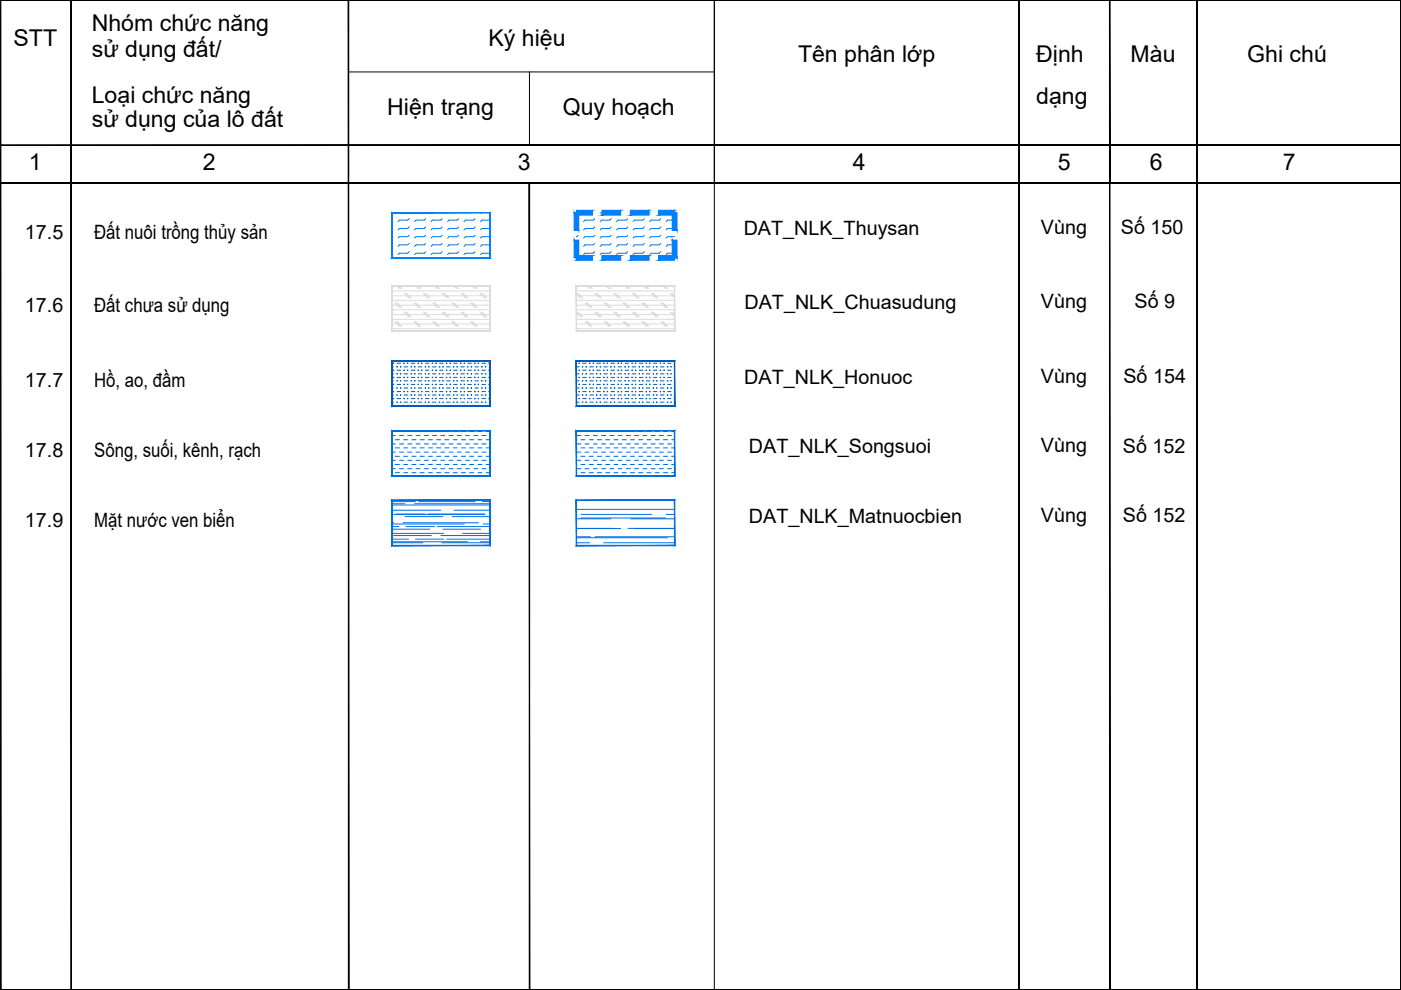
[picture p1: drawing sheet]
<svg xmlns="http://www.w3.org/2000/svg" width="297mm" height="210mm" viewBox="0 0 297 210" stroke-linecap="round" stroke-linejoin="round" font-family="sans-serif">
<!-- layer: 0 -->
<path d="M.1 0h296.9v209.9h-296.9zM73.9 15.3h77.6M112.3 15.3v15.5M151.5 38.8v-38.8v209.9M137.6 209.9h22" fill="none" stroke="#000" stroke-width=".21"/>
<g fill="#000" stroke="#000" stroke-width=".21">
<path d="M15.1 0v38.8zM15.1 0v38.8z"/>
<path d="M15.1 0v209.9zM15.1 0v209.9z"/>
<path d="M216 0l.1 38.8zM216 0l.1 38.8z"/>
<path d="M216 0l.1 209.9zM216 0l.1 209.9z"/>
<path d="M235.2 0l.1 209.9zM235.2 0l.1 209.9z"/>
<path d="M253.7 0l.1 209.9zM253.7 0l.1 209.9z"/>
<path d="M.1 30.7h296.9zM.1 30.8l296.9-.1z"/>
<path d="M.1 38.7h296.9zM.1 38.8l296.9-.1z"/>
<path d="M112.2 38.8l.1 171.1zM112.2 38.8l.1 171.1z"/>
<path d="M235.2 0l.1 38.8zM235.2 0l.1 38.8z"/>
<path d="M253.7 0l.1 38.8zM253.7 0l.1 38.8z"/>
<path d="M73.9 0v209.9zM73.9 0v209.9z"/>
<path d="M.1 209.9h296.9zM.1 209.9h296.9zM.1 0v209.9zM.1 0l.1 209.9zM.1 0h296.9zM.2 0h296.8zM297 0v209.9zM297 0v209.9z"/>
</g>
<g fill="#007fff" stroke="#007fff" stroke-width=".21">
<path d="M83 45.1v9.6zM83 45.1l.1 9.6zM83 45.1h20.9zM83.1 45.1h20.8zM103.8 45.1l.1 9.6v-9.6zM103.8 45.1l.1 9.6zM83 54.7h20.9zM83 54.7h20.8z"/>
<path d="M122.2 44.6v1l3.4-1zM122.2 45.6l3.4-1v1z"/>
<path d="M127.6 44.6v1l4-1zM127.6 45.6l4-1v1z"/>
<path d="M133.6 44.6v1l4-1zM133.6 45.6l4-1v1z"/>
<path d="M139.6 44.6v1l3.4-1zM139.6 45.6l3.4-1v1z"/>
<path d="M142.5 45.1l1 3.8v-3.8zM142.5 45.1l1 3.8h-1z"/>
<path d="M142.5 50.9l1 3.8v-3.8zM142.5 50.9l1 3.8h-1z"/>
<path d="M139.6 55.2h3.4v-1zM139.6 54.2h3.4l-3.4 1z"/>
<path d="M133.6 55.2h4v-1zM133.6 54.2h4l-4 1z"/>
<path d="M127.6 55.2h4v-1zM127.6 54.2h4l-4 1z"/>
<path d="M122.2 55.2h3.4v-1zM122.2 54.2h3.4l-3.4 1z"/>
<path d="M121.7 50.9v3.8h1zM121.7 50.9h1v3.8z"/>
<path d="M121.7 45.1v3.8h1zM121.7 45.1h1v3.8z"/>
</g>
<g fill="none" stroke="#007fff" stroke-width=".21">
<path d="M83.3 46.4l-.2 .1M83.3 48.1l-.2 .2M83.3 49.9l-.2 .2M83.3 51.6l-.2 .2M83.3 53.4l-.2 .1M84.5 45.1l-.1 .1M86.8 46.4l-.4 .3h-1.7l-.3 .3M86.8 48.1l-.4 .3h-1.7l-.3 .3M86.8 49.9l-.4 .3h-1.7l-.3 .3M86.8 51.6l-.4 .3h-1.7l-.3 .4M86.8 53.4l-.4 .3h-1.7l-.3 .3M88 45.1l-.1 .1"/>
<path d="M90.2 46.4l-.3 .3h-1.7l-.3 .3M90.2 48.1l-.3 .3h-1.7l-.3 .3M90.2 49.9l-.3 .3h-1.7l-.3 .3M90.2 51.6l-.3 .3h-1.7l-.3 .4M90.2 53.4l-.3 .3h-1.7l-.3 .3M91.5 45.1l-.1 .1M93.8 46.4l-.3 .3h-1.8l-.3 .3M93.8 48.1l-.3 .3h-1.8l-.3 .3M93.8 49.9l-.3 .3h-1.8l-.3 .3M93.8 51.6l-.3 .3h-1.8l-.3 .4M93.8 53.4l-.3 .3h-1.8l-.3 .3M95 45.1l-.1 .1"/>
<path d="M97.3 46.4l-.4 .3h-1.7l-.3 .3M97.3 48.1l-.4 .3h-1.7l-.3 .3M97.3 49.9l-.4 .3h-1.7l-.3 .3M97.3 51.6l-.4 .3h-1.7l-.3 .4M97.3 53.4l-.4 .3h-1.7l-.3 .3M98.5 45.1l-.1 .1M100.7 46.4l-.3 .3h-1.7l-.3 .3M100.7 48.1l-.3 .3h-1.7l-.3 .3M100.7 49.9l-.3 .3h-1.7l-.3 .3M100.7 51.6l-.3 .3h-1.7l-.3 .4M100.7 53.4l-.3 .3h-1.7l-.3 .3M102 45.1l-.1 .1"/>
<path d="M103.9 46.7h-1.7l-.3 .3M103.9 48.4h-1.7l-.3 .3M103.9 50.2h-1.7l-.3 .3M103.9 51.9h-1.7l-.3 .4M103.9 53.7h-1.7l-.3 .3M121.7 45.1h1M122.2 54.2v1M122.6 46.4l-.4 .3M122.6 48.1l-.4 .3M122.6 49.9l-.4 .3M122.6 51.6l-.4 .3M122.6 53.4l-.4 .3"/>
<path d="M123.9 45.1l-.2 .1M126.1 46.4l-.3 .3h-1.8l-.3 .3M126.1 48.1l-.3 .3h-1.8l-.3 .3M126.1 49.9l-.3 .3h-1.8l-.3 .3M126.1 51.6l-.3 .3h-1.8l-.3 .4M126.1 53.4l-.3 .3h-1.8l-.3 .3M127.4 45.1l-.2 .1M129.6 46.4l-.3 .3h-1.8l-.3 .3M129.6 48.1l-.3 .3h-1.8l-.3 .3M129.6 49.9l-.3 .3h-1.8l-.3 .3M129.6 51.6l-.3 .3h-1.8l-.3 .4M129.6 53.4l-.3 .3h-1.8l-.3 .3"/>
<path d="M130.9 45.1l-.2 .1M133.1 46.4l-.3 .3h-1.8l-.3 .3M133.1 48.1l-.3 .3h-1.8l-.3 .3M133.1 49.9l-.3 .3h-1.8l-.3 .3M133.1 51.6l-.3 .3h-1.8l-.3 .4M133.1 53.4l-.3 .3h-1.8l-.3 .3M134.4 45.1l-.2 .1M136.6 46.4l-.3 .3h-1.8l-.3 .3M136.6 48.1l-.3 .3h-1.8l-.3 .3M136.6 49.9l-.3 .3h-1.8l-.3 .3M136.6 51.6l-.3 .3h-1.8l-.3 .4M136.6 53.4l-.3 .3h-1.8l-.3 .3"/>
<path d="M137.9 45.1l-.2 .1M140.1 46.4l-.3 .3h-1.8l-.3 .3M140.1 48.1l-.3 .3h-1.8l-.3 .3M140.1 49.9l-.3 .3h-1.8l-.3 .3M140.1 51.6l-.3 .3h-1.8l-.3 .4M140.1 53.4l-.3 .3h-1.8l-.3 .3M141.4 45.1l-.2 .1M142.5 54.7h1M143 44.6v1M143 46.7h-1.5l-.3 .3M143 48.4h-1.5l-.3 .3M143 50.2h-1.5l-.3 .3"/>
<path d="M143 51.9h-1.5l-.3 .4M143 53.7h-1.5l-.3 .3"/>
</g>
<g fill="#dcdcdc" stroke="#dcdcdc" stroke-width=".21">
<path d="M85.6 70.2h.2z"/>
<path d="M101.6 70.2h.2z"/>
<path d="M85.9 70.2h.1z"/>
<path d="M90.2 70.2h.1z"/>
<path d="M102.1 70.2h.2z"/>
<path d="M126 70.2h.1z"/>
<path d="M122.2 70.2h.2z"/>
<path d="M122.5 70.2h.2z"/>
<path d="M126.5 70.2h.1z"/>
<path d="M138.5 70.2h.2z"/>
<path d="M142.5 70.2h.1z"/>
<path d="M83 60.6v9.6zM83 60.6l.1 9.6zM83 60.6h20.9zM83.1 60.6h20.8zM103.9 60.6v9.6zM103.8 60.6l.1 9.6zM83 70.2h20.9zM83 70.2h20.8z"/>
<path d="M122.2 60.6v9.6zM122.2 60.6v9.6zM122.2 60.6h20.9zM122.2 60.6h20.9zM143.1 60.6v9.6zM143 60.6l.1 9.6zM122.2 70.2h20.9zM122.2 70.2h20.8z"/>
<circle cx="89.7" cy="70.2" r=".07"/>
<circle cx="93.7" cy="70.2" r=".07"/>
<circle cx="97.7" cy="70.2" r=".07"/>
<circle cx="90" cy="70.2" r=".07"/>
<circle cx="94" cy="70.2" r=".07"/>
<circle cx="98" cy="70.2" r=".07"/>
<circle cx="102" cy="70.2" r=".07"/>
<circle cx="86.2" cy="70.2" r=".07"/>
<circle cx="94.2" cy="70.2" r=".07"/>
<circle cx="98.2" cy="70.2" r=".07"/>
<circle cx="130.1" cy="70.2" r=".07"/>
<circle cx="134" cy="70.2" r=".07"/>
<circle cx="138.1" cy="70.2" r=".07"/>
<circle cx="142" cy="70.2" r=".07"/>
<circle cx="126.3" cy="70.2" r=".07"/>
<circle cx="130.3" cy="70.2" r=".07"/>
<circle cx="134.3" cy="70.2" r=".07"/>
<circle cx="138.3" cy="70.2" r=".07"/>
<circle cx="142.3" cy="70.2" r=".07"/>
<circle cx="130.6" cy="70.2" r=".07"/>
<circle cx="134.6" cy="70.2" r=".07"/>
</g>
<g fill="none" stroke="#dcdcdc" stroke-width=".21">
<path d="M83.1 60.7h20.8M83.1 61.7h20.8M83.1 62.7h20.8M83.1 63.7h20.8M83.1 64.7h20.8M83.1 65.7h20.8M83.1 66.7h20.8M83.1 67.7h20.8M83.1 68.7h20.8M83.1 69.7h20.8M83.1 67l.1 .2M83.1 63l.1 .2"/>
<path d="M83.7 68.2l1 1M83.7 64.2l1 1M84 68.2l1 1M84 64.2l1 1M84.1 60.6l.6 .6M84.2 68.2l1 1M84.2 64.2l1 1M84.4 60.6l.6 .6M84.6 60.6l.6 .6M85.7 66.2l1 1M85.7 62.2l1 1M86 66.2l1 1"/>
<path d="M86 62.2l1 1M86.2 66.2l1 1M86.2 62.2l1 1M87.7 68.2l1 1M87.7 64.2l1 1M88 68.2l1 1M88 64.2l1 1M88.1 60.6l.6 .6M88.2 68.2l1 1M88.2 64.2l1 1M88.4 60.6l.6 .6M88.6 60.6l.6 .6"/>
<path d="M89.7 66.2l1 1M89.7 62.2l1 1M90 66.2l1 1M90 62.2l1 1M90.2 66.2l1 1M90.2 62.2l1 1M91.7 68.2l1 1M91.7 64.2l1 1M92 68.2l1 1M92 64.2l1 1M92.1 60.6l.6 .6M92.2 68.2l1 1"/>
<path d="M92.2 64.2l1 1M92.4 60.6l.6 .6M92.6 60.6l.6 .6M93.7 66.2l1 1M93.7 62.2l1 1M94 66.2l1 1M94 62.2l1 1M94.2 66.2l1 1M94.2 62.2l1 1M95.7 68.2l1 1M95.7 64.2l1 1M96 68.2l1 1"/>
<path d="M96 64.2l1 1M96.1 60.6l.6 .6M96.2 68.2l1 1M96.2 64.2l1 1M96.4 60.6l.6 .6M96.6 60.6l.6 .6M97.7 66.2l1 1M97.7 62.2l1 1M98 66.2l1 1M98 62.2l1 1M98.2 66.2l1 1M98.2 62.2l1 1"/>
<path d="M99.7 68.2l1 1M99.7 64.2l1 1M100 68.2l1 1M100 64.2l1 1M100.1 60.6l.6 .6M100.2 68.2l1 1M100.2 64.2l1 1M100.4 60.6l.6 .6M100.6 60.6l.6 .6M101.7 66.2l1 1M101.7 62.2l1 1M102 66.2l1 1"/>
<path d="M102 62.2l1 1M102.2 66.2l1 1M102.2 62.2l1 1M103.7 68.2l.2 .1M103.7 64.2l.2 .2M122.2 60.7h20.8M122.2 61.7h20.8M122.2 62.7h20.8M122.2 63.7h20.8M122.2 64.7h20.8M122.2 65.7h20.8M122.2 66.7h20.8"/>
<path d="M122.2 67.7h20.8M122.2 68.7h20.8M122.2 69.7h20.8M122.2 66.4l.8 .8M122.2 62.3l.8 .9M122.3 66.2l1 1M122.3 62.2l1 1M122.6 66.2l1 1M122.6 62.2l1 1M124.1 68.2l1 1M124.1 64.2l1 1M124.3 68.2l1 1"/>
<path d="M124.3 64.2l1 1M124.5 60.6l.6 .6M124.6 68.2l.9 1M124.6 64.2l.9 1M124.7 60.6l.6 .6M125 60.6l.5 .6M126.1 66.2l1 1M126.1 62.2l1 1M126.3 66.2l1 1M126.3 62.2l1 1M126.6 66.2l1 1M126.6 62.2l1 1"/>
<path d="M128.1 68.2l1 1M128.1 64.2l1 1M128.3 68.2l1 1M128.3 64.2l1 1M128.5 60.6l.6 .6M128.6 68.2l1 1M128.6 64.2l1 1M128.7 60.6l.6 .6M129 60.6l.6 .6M130.1 66.2l.9 1M130.1 62.2l.9 1M130.3 66.2l1 1"/>
<path d="M130.3 62.2l1 1M130.6 66.2l1 1M130.6 62.2l1 1M132.1 68.2l1 1M132.1 64.2l1 1M132.3 68.2l1 1M132.3 64.2l1 1M132.5 60.6l.6 .6M132.6 68.2l.9 1M132.6 64.2l.9 1M132.7 60.6l.6 .6M133 60.6l.5 .6"/>
<path d="M134.1 66.2l1 1M134.1 62.2l1 1M134.3 66.2l1 1M134.3 62.2l1 1M134.6 66.2l1 1M134.6 62.2l1 1M136.1 68.2l1 1M136.1 64.2l1 1M136.3 68.2l1 1M136.3 64.2l1 1M136.5 60.6l.6 .6M136.6 68.2l1 1"/>
<path d="M136.6 64.2l1 1M136.7 60.6l.6 .6M137 60.6l.6 .6M138.1 66.2l1 1M138.1 62.2l1 1M138.3 66.2l1 1M138.3 62.2l1 1M138.6 66.2l1 1M138.6 62.2l1 1M140.1 68.2l1 1M140.1 64.2l1 1M140.3 68.2l1 1"/>
<path d="M140.3 64.2l1 1M140.5 60.6l.6 .6M140.6 68.2l.9 1M140.6 64.2l.9 1M140.7 60.6l.6 .6M141 60.6l.5 .6M142.1 66.2l.9 1M142.1 62.2l.9 .9M142.3 66.2l.7 .7M142.3 62.2l.7 .7M142.6 66.2l.4 .4M142.6 62.2l.4 .4"/>
</g>
<g fill="#005cb8" stroke="#005cb8" stroke-width=".21">
<path d="M86.3 77h.2z"/>
<path d="M88.6 77h.2z"/>
<path d="M92.4 77h.1z"/>
<path d="M94.6 77h.2z"/>
<path d="M97.6 77h.2z"/>
<path d="M98.4 77h.1z"/>
<path d="M101.3 77h.2z"/>
<path d="M103.6 77h.2z"/>
<path d="M84.1 77.8h.2z"/>
<path d="M87.2 77.7v.2z"/>
<path d="M90.8 77.8h.2z"/>
<path d="M93.2 77.7v.2z"/>
<path d="M99.1 77.8h.2z"/>
<path d="M83.3 78.5h.2z"/>
<path d="M85.6 78.5h.2z"/>
<path d="M86.3 78.5h.2z"/>
<path d="M89.4 78.5h.1z"/>
<path d="M91.6 78.5h.2z"/>
<path d="M92.4 78.5h.1z"/>
<path d="M94.6 78.5h.2z"/>
<path d="M97.6 78.5h.2z"/>
<path d="M98.4 78.5h.1z"/>
<path d="M100.6 78.5h.2z"/>
<path d="M84.9 79.3h.1z"/>
<path d="M93.1 79.3h.2z"/>
<path d="M96.8 79.3h.2z"/>
<path d="M99.9 79.3h.1z"/>
<path d="M102.1 79.3h.2z"/>
<path d="M86.3 80h.2z"/>
<path d="M88.6 80h.2z"/>
<path d="M92.4 80h.1z"/>
<path d="M94.6 80h.2z"/>
<path d="M95.4 80h.1z"/>
<path d="M98.4 80h.1z"/>
<path d="M100.6 80h.2z"/>
<path d="M101.3 80h.2z"/>
<path d="M84.1 80.7h.2l-.1 .1z"/>
<path d="M87.2 80.7h.1l-.1 .1z"/>
<path d="M87.9 80.7h.1v.1z"/>
<path d="M93.2 80.7h.1l-.1 .1z"/>
<path d="M86.3 81.5h.2z"/>
<path d="M91.6 81.5h.2z"/>
<path d="M92.4 81.5h.1z"/>
<path d="M94.6 81.5h.2z"/>
<path d="M95.4 81.5h.1z"/>
<path d="M97.6 81.5h.2z"/>
<path d="M98.4 81.5h.1z"/>
<path d="M100.6 81.5h.2z"/>
<path d="M103.6 81.5h.2z"/>
<path d="M84.1 82.3h.2z"/>
<path d="M84.9 82.3h.1z"/>
<path d="M96.8 82.3h.2z"/>
<path d="M85.6 83h.2z"/>
<path d="M89.4 83h.1l-.1 .1z"/>
<path d="M91.6 83h.2l-.1 .1z"/>
<path d="M92.4 83h.1z"/>
<path d="M94.6 83h.2z"/>
<path d="M98.4 83h.1z"/>
<path d="M100.6 83h.2z"/>
<path d="M103.7 83h.1l-.1 .1z"/>
<path d="M84.1 83.7h.2z"/>
<path d="M87.9 83.7h.1z"/>
<path d="M96.8 83.7h.2z"/>
<path d="M99.1 83.7h.2z"/>
<path d="M102.1 83.7h.2z"/>
<path d="M102.9 83.7h.1z"/>
<path d="M83.3 84.5h.2z"/>
<path d="M85.6 84.5h.2z"/>
<path d="M86.4 84.5h.1l-.1 .1z"/>
<path d="M88.6 84.5h.2z"/>
<path d="M89.4 84.5h.1z"/>
<path d="M91.6 84.5h.2z"/>
<path d="M92.4 84.5h.1l-.1 .1z"/>
<path d="M94.6 84.5h.2l-.1 .1z"/>
<path d="M97.6 84.5h.2z"/>
<path d="M98.4 84.5h.1v.1z"/>
<path d="M100.7 84.5h.1l-.1 .1z"/>
<path d="M103.6 84.5h.2z"/>
<path d="M84.1 85.3h.2z"/>
<path d="M84.9 85.2v.2z"/>
<path d="M87.2 85.2v.2z"/>
<path d="M87.9 85.3h.1z"/>
<path d="M90.1 85.3h.2z"/>
<path d="M93.2 85.2v.2z"/>
<path d="M96.1 85.3h.2z"/>
<path d="M96.8 85.3h.2z"/>
<path d="M99.1 85.3h.2z"/>
<path d="M102.1 85.3h.2z"/>
<path d="M85.6 86h.2z"/>
<path d="M86.3 86h.2z"/>
<path d="M88.6 86h.2z"/>
<path d="M89.4 86h.1z"/>
<path d="M91.6 86h.2z"/>
<path d="M92.4 86h.1z"/>
<path d="M94.6 86h.2z"/>
<path d="M98.4 86h.1z"/>
<path d="M100.6 86h.2z"/>
<path d="M103.7 85.9v.2z"/>
<path d="M125 77h.1z"/>
<path d="M125.7 77h.2z"/>
<path d="M128 77h.1z"/>
<path d="M133.9 77h.2z"/>
<path d="M134.7 77h.2z"/>
<path d="M139.9 77h.2z"/>
<path d="M123.5 77.7v.2z"/>
<path d="M124.2 77.8h.2z"/>
<path d="M126.5 77.7v.2z"/>
<path d="M127.2 77.8h.2z"/>
<path d="M130.2 77.8h.2z"/>
<path d="M132.4 77.8h.2z"/>
<path d="M135.5 77.8h.1z"/>
<path d="M141.5 77.8h.1z"/>
<path d="M142.3 77.7v.2z"/>
<path d="M128 78.5h.1z"/>
<path d="M131.7 78.5h.2z"/>
<path d="M134.7 78.5h.2z"/>
<path d="M136.9 78.5h.2z"/>
<path d="M124.2 79.3h.2z"/>
<path d="M126.4 79.3h.2z"/>
<path d="M129.4 79.3h.2z"/>
<path d="M130.2 79.3h.2z"/>
<path d="M141.5 79.3h.1z"/>
<path d="M122.7 80h.2z"/>
<path d="M125.7 80h.2z"/>
<path d="M128 80h.1z"/>
<path d="M134.7 80h.2z"/>
<path d="M140.7 80h.2z"/>
<path d="M123.5 80.7h.1l-.1 .1z"/>
<path d="M124.2 80.7h.2z"/>
<path d="M126.5 80.7h.1l-.1 .1z"/>
<path d="M127.2 80.7h.2z"/>
<path d="M132.4 80.7h.2z"/>
<path d="M141.5 80.7h.1z"/>
<path d="M122.7 81.5h.2z"/>
<path d="M125 81.5h.1z"/>
<path d="M128 81.5h.1z"/>
<path d="M131.7 81.5h.2z"/>
<path d="M133.9 81.5h.2z"/>
<path d="M134.7 81.5h.2z"/>
<path d="M136.9 81.5h.2z"/>
<path d="M139.9 81.5h.2z"/>
<path d="M123.5 82.2v.2z"/>
<path d="M126.4 82.3h.2z"/>
<path d="M135.5 82.3h.1z"/>
<path d="M122.8 83h.1l-.1 .1z"/>
<path d="M125 83h.1z"/>
<path d="M131 83h.1l-.1 .1z"/>
<path d="M131.7 83h.2z"/>
<path d="M134.7 83h.2l-.1 .1z"/>
<path d="M140.7 83h.2z"/>
<path d="M126.5 83.7v.1z"/>
<path d="M127.2 83.7h.2z"/>
<path d="M130.2 83.7h.2z"/>
<path d="M132.4 83.7h.2z"/>
<path d="M135.5 83.7h.1z"/>
<path d="M136.2 83.7h.2z"/>
<path d="M138.5 83.7h.1z"/>
<path d="M139.3 83.7v.1z"/>
<path d="M141.5 83.7h.1z"/>
<path d="M122.7 84.5h.2z"/>
<path d="M125 84.5h.1z"/>
<path d="M128 84.5h.1l-.1 .1z"/>
<path d="M128.7 84.5h.1z"/>
<path d="M131 84.5h.1z"/>
<path d="M131.7 84.5h.2l-.1 .1z"/>
<path d="M134 84.5h.1l-.1 .1z"/>
<path d="M134.7 84.5h.2z"/>
<path d="M137.7 84.5h.2l-.1 .1z"/>
<path d="M140 84.5h.1l-.1 .1z"/>
<path d="M140.7 84.5h.2z"/>
<path d="M124.2 85.3h.2z"/>
<path d="M126.5 85.2v.2z"/>
<path d="M127.2 85.3h.2z"/>
<path d="M130.2 85.3h.2z"/>
<path d="M132.4 85.3h.2z"/>
<path d="M135.5 85.3h.1z"/>
<path d="M138.5 85.3h.1z"/>
<path d="M141.5 85.3h.1z"/>
<path d="M142.2 85.3h.2z"/>
<path d="M122.7 86h.2z"/>
<path d="M128.8 85.9v.2z"/>
<path d="M134.8 85.9v.2z"/>
<path d="M140.7 86h.2z"/>
<path d="M83 76.5v9.7zM83 76.5l.1 9.6zM83 76.5h20.9zM83.1 76.6l20.8-.1zM103.8 76.6l.1 9.6v-9.7zM103.8 76.6l.1 9.6zM83 86.2h20.9zM83 86.2l20.8-.1z"/>
<path d="M122.2 76.5v9.7zM122.2 76.5v9.6zM122.2 76.5h20.9zM122.2 76.6l20.9-.1zM143.1 76.5v9.7zM143 76.6l.1 9.6zM122.2 86.2h20.9zM122.2 86.1h20.8l-20.8 .1z"/>
<circle cx="83.4" cy="77" r=".07"/>
<circle cx="85.7" cy="77" r=".07"/>
<circle cx="89.4" cy="77" r=".07"/>
<circle cx="91.7" cy="77" r=".07"/>
<circle cx="95.4" cy="77" r=".07"/>
<circle cx="100.7" cy="77" r=".07"/>
<circle cx="84.9" cy="77.8" r=".07"/>
<circle cx="87.9" cy="77.8" r=".07"/>
<circle cx="90.2" cy="77.8" r=".07"/>
<circle cx="93.9" cy="77.8" r=".07"/>
<circle cx="96.2" cy="77.8" r=".07"/>
<circle cx="96.9" cy="77.8" r=".07"/>
<circle cx="99.9" cy="77.8" r=".07"/>
<circle cx="102.2" cy="77.8" r=".07"/>
<circle cx="102.9" cy="77.8" r=".07"/>
<circle cx="88.7" cy="78.5" r=".07"/>
<circle cx="95.4" cy="78.5" r=".07"/>
<circle cx="101.4" cy="78.5" r=".07"/>
<circle cx="103.7" cy="78.5" r=".07"/>
<circle cx="84.2" cy="79.3" r=".07"/>
<circle cx="87.2" cy="79.3" r=".07"/>
<circle cx="87.9" cy="79.3" r=".07"/>
<circle cx="90.2" cy="79.3" r=".07"/>
<circle cx="90.9" cy="79.3" r=".07"/>
<circle cx="93.9" cy="79.3" r=".07"/>
<circle cx="96.2" cy="79.3" r=".07"/>
<circle cx="99.2" cy="79.3" r=".07"/>
<circle cx="102.9" cy="79.3" r=".07"/>
<circle cx="83.4" cy="80" r=".07"/>
<circle cx="85.7" cy="80" r=".07"/>
<circle cx="89.4" cy="80" r=".07"/>
<circle cx="91.7" cy="80" r=".07"/>
<circle cx="97.7" cy="80" r=".07"/>
<circle cx="103.7" cy="80" r=".07"/>
<circle cx="84.9" cy="80.7" r=".07"/>
<circle cx="90.2" cy="80.7" r=".07"/>
<circle cx="90.9" cy="80.7" r=".07"/>
<circle cx="93.9" cy="80.7" r=".07"/>
<circle cx="96.2" cy="80.7" r=".07"/>
<circle cx="96.9" cy="80.7" r=".07"/>
<circle cx="99.2" cy="80.7" r=".07"/>
<circle cx="99.9" cy="80.7" r=".07"/>
<circle cx="102.2" cy="80.7" r=".07"/>
<circle cx="102.9" cy="80.7" r=".07"/>
<circle cx="83.4" cy="81.5" r=".07"/>
<circle cx="85.7" cy="81.5" r=".07"/>
<circle cx="88.7" cy="81.5" r=".07"/>
<circle cx="89.4" cy="81.5" r=".07"/>
<circle cx="101.4" cy="81.5" r=".07"/>
<circle cx="87.2" cy="82.3" r=".07"/>
<circle cx="87.9" cy="82.3" r=".07"/>
<circle cx="90.2" cy="82.3" r=".07"/>
<circle cx="90.9" cy="82.3" r=".07"/>
<circle cx="93.2" cy="82.3" r=".07"/>
<circle cx="93.9" cy="82.3" r=".07"/>
<circle cx="96.2" cy="82.3" r=".07"/>
<circle cx="99.2" cy="82.3" r=".07"/>
<circle cx="99.9" cy="82.3" r=".07"/>
<circle cx="102.2" cy="82.3" r=".07"/>
<circle cx="102.9" cy="82.3" r=".07"/>
<circle cx="83.4" cy="83" r=".07"/>
<circle cx="86.4" cy="83" r=".07"/>
<circle cx="88.7" cy="83" r=".07"/>
<circle cx="95.4" cy="83" r=".07"/>
<circle cx="97.7" cy="83" r=".07"/>
<circle cx="101.4" cy="83" r=".07"/>
<circle cx="84.9" cy="83.7" r=".07"/>
<circle cx="87.2" cy="83.7" r=".07"/>
<circle cx="90.2" cy="83.7" r=".07"/>
<circle cx="90.9" cy="83.7" r=".07"/>
<circle cx="93.2" cy="83.7" r=".07"/>
<circle cx="93.9" cy="83.7" r=".07"/>
<circle cx="96.2" cy="83.7" r=".07"/>
<circle cx="99.9" cy="83.7" r=".07"/>
<circle cx="95.4" cy="84.5" r=".07"/>
<circle cx="101.4" cy="84.5" r=".07"/>
<circle cx="90.9" cy="85.3" r=".07"/>
<circle cx="93.9" cy="85.3" r=".07"/>
<circle cx="99.9" cy="85.3" r=".07"/>
<circle cx="102.9" cy="85.3" r=".07"/>
<circle cx="83.4" cy="86" r=".07"/>
<circle cx="95.4" cy="86" r=".07"/>
<circle cx="97.7" cy="86" r=".07"/>
<circle cx="101.4" cy="86" r=".07"/>
<circle cx="122.8" cy="77" r=".07"/>
<circle cx="128.8" cy="77" r=".07"/>
<circle cx="131" cy="77" r=".07"/>
<circle cx="131.8" cy="77" r=".07"/>
<circle cx="137" cy="77" r=".07"/>
<circle cx="137.8" cy="77" r=".07"/>
<circle cx="140.8" cy="77" r=".07"/>
<circle cx="129.5" cy="77.8" r=".07"/>
<circle cx="133.3" cy="77.8" r=".07"/>
<circle cx="136.3" cy="77.8" r=".07"/>
<circle cx="138.5" cy="77.8" r=".07"/>
<circle cx="139.3" cy="77.8" r=".07"/>
<circle cx="122.8" cy="78.5" r=".07"/>
<circle cx="125" cy="78.5" r=".07"/>
<circle cx="125.8" cy="78.5" r=".07"/>
<circle cx="128.8" cy="78.5" r=".07"/>
<circle cx="131" cy="78.5" r=".07"/>
<circle cx="134" cy="78.5" r=".07"/>
<circle cx="137.8" cy="78.5" r=".07"/>
<circle cx="140" cy="78.5" r=".07"/>
<circle cx="140.8" cy="78.5" r=".07"/>
<circle cx="123.5" cy="79.3" r=".07"/>
<circle cx="127.3" cy="79.3" r=".07"/>
<circle cx="132.5" cy="79.3" r=".07"/>
<circle cx="133.3" cy="79.3" r=".07"/>
<circle cx="135.5" cy="79.3" r=".07"/>
<circle cx="136.3" cy="79.3" r=".07"/>
<circle cx="138.5" cy="79.3" r=".07"/>
<circle cx="139.3" cy="79.3" r=".07"/>
<circle cx="142.3" cy="79.3" r=".07"/>
<circle cx="125" cy="80" r=".07"/>
<circle cx="128.8" cy="80" r=".07"/>
<circle cx="131" cy="80" r=".07"/>
<circle cx="131.8" cy="80" r=".07"/>
<circle cx="134" cy="80" r=".07"/>
<circle cx="137" cy="80" r=".07"/>
<circle cx="137.8" cy="80" r=".07"/>
<circle cx="140" cy="80" r=".07"/>
<circle cx="129.5" cy="80.7" r=".07"/>
<circle cx="130.3" cy="80.7" r=".07"/>
<circle cx="133.3" cy="80.7" r=".07"/>
<circle cx="135.5" cy="80.7" r=".07"/>
<circle cx="136.3" cy="80.7" r=".07"/>
<circle cx="138.5" cy="80.7" r=".07"/>
<circle cx="139.3" cy="80.7" r=".07"/>
<circle cx="142.3" cy="80.7" r=".07"/>
<circle cx="125.8" cy="81.5" r=".07"/>
<circle cx="128.8" cy="81.5" r=".07"/>
<circle cx="131" cy="81.5" r=".07"/>
<circle cx="137.8" cy="81.5" r=".07"/>
<circle cx="140.8" cy="81.5" r=".07"/>
<circle cx="124.3" cy="82.3" r=".07"/>
<circle cx="127.3" cy="82.3" r=".07"/>
<circle cx="129.5" cy="82.3" r=".07"/>
<circle cx="130.3" cy="82.3" r=".07"/>
<circle cx="132.5" cy="82.3" r=".07"/>
<circle cx="133.3" cy="82.3" r=".07"/>
<circle cx="136.3" cy="82.3" r=".07"/>
<circle cx="138.5" cy="82.3" r=".07"/>
<circle cx="139.3" cy="82.3" r=".07"/>
<circle cx="141.5" cy="82.3" r=".07"/>
<circle cx="142.3" cy="82.3" r=".07"/>
<circle cx="125.8" cy="83" r=".07"/>
<circle cx="128" cy="83" r=".07"/>
<circle cx="128.8" cy="83" r=".07"/>
<circle cx="134" cy="83" r=".07"/>
<circle cx="137" cy="83" r=".07"/>
<circle cx="137.8" cy="83" r=".07"/>
<circle cx="140" cy="83" r=".07"/>
<circle cx="123.5" cy="83.7" r=".07"/>
<circle cx="124.3" cy="83.7" r=".07"/>
<circle cx="129.5" cy="83.7" r=".07"/>
<circle cx="133.3" cy="83.7" r=".07"/>
<circle cx="142.3" cy="83.7" r=".07"/>
<circle cx="125.8" cy="84.5" r=".07"/>
<circle cx="137" cy="84.5" r=".07"/>
<circle cx="123.5" cy="85.3" r=".07"/>
<circle cx="129.5" cy="85.3" r=".07"/>
<circle cx="133.3" cy="85.3" r=".07"/>
<circle cx="136.3" cy="85.3" r=".07"/>
<circle cx="139.3" cy="85.3" r=".07"/>
<circle cx="125" cy="86" r=".07"/>
<circle cx="125.8" cy="86" r=".07"/>
<circle cx="128" cy="86" r=".07"/>
<circle cx="131" cy="86" r=".07"/>
<circle cx="131.8" cy="86" r=".07"/>
<circle cx="134" cy="86" r=".07"/>
<circle cx="137" cy="86" r=".07"/>
<circle cx="137.8" cy="86" r=".07"/>
<circle cx="140" cy="86" r=".07"/>
</g>
<g fill="#006edd" stroke="#006edd" stroke-width=".21">
<path d="M103.9 112.1v.2z"/>
<path d="M83 91.3v9.6zM83 91.3l.1 9.6zM83 91.3h20.9zM83.1 91.4l20.8-.1zM103.8 91.4l.1 9.5v-9.6zM103.8 91.4l.1 9.5zM83 100.9h20.9zM83 100.9h20.8z"/>
<path d="M122.2 91.3v9.6zM122.2 91.3v9.6zM122.2 91.3h20.9zM122.2 91.4l20.9-.1zM143.1 91.3v9.6zM143 91.4l.1 9.5zM122.2 100.9h20.9zM122.2 100.9h20.8h-20.8z"/>
<path d="M83 106v9.7zM83 106l.1 9.6zM83 106h20.9zM83.1 106.1l20.8-.1zM103.9 106v9.7zM103.8 106.1l.1 9.6zM83 115.7h20.9zM83 115.7l20.8-.1z"/>
<path d="M122.2 106v9.7zM122.2 106v9.6zM122.2 106h20.9zM122.2 106.1l20.9-.1zM143.1 106v9.7zM143 106.1l.1 9.6zM122.2 115.7h20.9zM122.2 115.7l20.8-.1z"/>
</g>
<g fill="none" stroke="#005cb8" stroke-width=".21">
<path d="M83.1 77.8h.3M83.1 79.3h.3M84.2 77h.7M84.2 78.5h.7M85.7 77.8h.7M85.7 79.3h.7M87.2 77h.8M87.2 78.5h.8M88.7 77.8h.7M88.7 79.3h.7M90.2 77h.7M90.2 78.5h.7"/>
<path d="M91.7 77.8h.7M91.7 79.3h.7M93.2 77h.7M93.2 78.5h.7M94.7 77.8h.7M94.7 79.3h.7M96.2 77h.7M96.2 78.5h.7M97.7 77.8h.8M97.7 79.3h.8M99.2 77h.7M99.2 78.5h.7"/>
<path d="M100.7 77.8h.7M100.7 79.3h.7M102.2 77h.7M102.2 78.5h.7M103.7 77.8h.2M103.7 79.3h.2M122.2 77.8h.6M122.2 79.3h.6M123.5 77h.8M123.5 78.5h.8M125 77.8h.8M125 79.3h.8"/>
<path d="M126.5 77h.8M126.5 78.5h.8M128 77.8h.8M128 79.3h.8M129.5 77h.8M129.5 78.5h.8M131 77.8h.8M131 79.3h.8M132.5 77h.8M132.5 78.5h.8M134 77.8h.8M134 79.3h.8"/>
<path d="M135.5 77h.8M135.5 78.5h.8M137 77.8h.8M137 79.3h.8M138.5 77h.8M138.5 78.5h.8M140 77.8h.8M140 79.3h.8M141.5 77h.8M141.5 78.5h.8M83.1 80.7h.3M83.1 82.3h.3"/>
<path d="M83.1 83.7h.3M83.1 85.3h.3M84.2 80h.7M84.2 81.5h.7M84.2 83h.7M84.2 84.5h.7M84.2 86h.7M85.7 80.7h.7M85.7 82.3h.7M85.7 83.7h.7M85.7 85.3h.7M87.2 80h.8"/>
<path d="M87.2 81.5h.8M87.2 83h.8M87.2 84.5h.8M87.2 86h.8M88.7 80.7h.7M88.7 82.3h.7M88.7 83.7h.7M88.7 85.3h.7M90.2 80h.7M90.2 81.5h.7M90.2 83h.7M90.2 84.5h.7"/>
<path d="M90.2 86h.7M91.7 80.7h.7M91.7 82.3h.7M91.7 83.7h.7M91.7 85.3h.7M93.2 80h.7M93.2 81.5h.7M93.2 83h.7M93.2 84.5h.7M93.2 86h.7M94.7 80.7h.7M94.7 82.3h.7"/>
<path d="M94.7 83.7h.7M94.7 85.3h.7M96.2 80h.7M96.2 81.5h.7M96.2 83h.7M96.2 84.5h.7M96.2 86h.7M97.7 80.7h.8M97.7 82.3h.8M97.7 83.7h.8M97.7 85.3h.8M99.2 80h.7"/>
<path d="M99.2 81.5h.7M99.2 83h.7M99.2 84.5h.7M99.2 86h.7M100.7 80.7h.7M100.7 82.3h.7M100.7 83.7h.7M100.7 85.3h.7M102.2 80h.7M102.2 81.5h.7M102.2 83h.7M102.2 84.5h.7"/>
<path d="M102.2 86h.7M103.7 80.7h.2M103.7 82.3h.2M103.7 83.7h.2M103.7 85.3h.2M122.2 80.7h.6M122.2 82.3h.6M122.2 83.7h.6M122.2 85.3h.6M123.5 80h.8M123.5 81.5h.8M123.5 83h.8"/>
<path d="M123.5 84.5h.8M123.5 86h.8M125 80.7h.8M125 82.3h.8M125 83.7h.8M125 85.3h.8M126.5 80h.8M126.5 81.5h.8M126.5 83h.8M126.5 84.5h.8M126.5 86h.8M128 80.7h.8"/>
<path d="M128 82.3h.8M128 83.7h.8M128 85.3h.8M129.5 80h.8M129.5 81.5h.8M129.5 83h.8M129.5 84.5h.8M129.5 86h.8M131 80.7h.8M131 82.3h.8M131 83.7h.8M131 85.3h.8"/>
<path d="M132.5 80h.8M132.5 81.5h.8M132.5 83h.8M132.5 84.5h.8M132.5 86h.8M134 80.7h.8M134 82.3h.8M134 83.7h.8M134 85.3h.8M135.5 80h.8M135.5 81.5h.8M135.5 83h.8"/>
<path d="M135.5 84.5h.8M135.5 86h.8M137 80.7h.8M137 82.3h.8M137 83.7h.8M137 85.3h.8M138.5 80h.8M138.5 81.5h.8M138.5 83h.8M138.5 84.5h.8M138.5 86h.8M140 80.7h.8"/>
<path d="M140 82.3h.8M140 83.7h.8M140 85.3h.8M141.5 80h.8M141.5 81.5h.8M141.5 83h.8M141.5 84.5h.8M141.5 86h.8"/>
</g>
<g fill="none" stroke="#006edd" stroke-width=".21">
<path d="M83.1 92.3h.7M83.1 94.1h.7M83.1 95.9h.7M83.1 97.6h.7M83.1 99.4h.7M83.8 91.5h.9M83.8 93.2h.9M83.8 95h.9M83.8 96.7h.9M83.8 98.5h.9M84.7 92.3h.9M84.7 94.1h.9"/>
<path d="M84.7 95.9h.9M84.7 97.6h.9M84.7 99.4h.9M85.6 91.5h.8M85.6 93.2h.8M85.6 95h.8M85.6 96.7h.8M85.6 98.5h.8M86.4 92.3h.9M86.4 94.1h.9M86.4 95.9h.9M86.4 97.6h.9"/>
<path d="M86.4 99.4h.9M87.3 91.5h.9M87.3 93.2h.9M87.3 95h.9M87.3 96.7h.9M87.3 98.5h.9M88.2 92.3h.9M88.2 94.1h.9M88.2 95.9h.9M88.2 97.6h.9M88.2 99.4h.9M89.1 91.5h.8"/>
<path d="M89.1 93.2h.8M89.1 95h.8M89.1 96.7h.8M89.1 98.5h.8M89.9 92.3h.9M89.9 94.1h.9M89.9 95.9h.9M89.9 97.6h.9M89.9 99.4h.9M90.8 91.5h.9M90.8 93.2h.9M90.8 95h.9"/>
<path d="M90.8 96.7h.9M90.8 98.5h.9M91.7 92.3h.9M91.7 94.1h.9M91.7 95.9h.9M91.7 97.6h.9M91.7 99.4h.9M92.6 91.5h.9M92.6 93.2h.9M92.6 95h.9M92.6 96.7h.9M92.6 98.5h.9"/>
<path d="M93.5 92.3h.8M93.5 94.1h.8M93.5 95.9h.8M93.5 97.6h.8M93.5 99.4h.8M94.3 91.5h.9M94.3 93.2h.9M94.3 95h.9M94.3 96.7h.9M94.3 98.5h.9M95.2 92.3h.9M95.2 94.1h.9"/>
<path d="M95.2 95.9h.9M95.2 97.6h.9M95.2 99.4h.9M96.1 91.5h.8M96.1 93.2h.8M96.1 95h.8M96.1 96.7h.8M96.1 98.5h.8M96.9 92.3h.9M96.9 94.1h.9M96.9 95.9h.9M96.9 97.6h.9"/>
<path d="M96.9 99.4h.9M97.8 91.5h.9M97.8 93.2h.9M97.8 95h.9M97.8 96.7h.9M97.8 98.5h.9M98.7 92.3h.9M98.7 94.1h.9M98.7 95.9h.9M98.7 97.6h.9M98.7 99.4h.9M99.6 91.5h.8"/>
<path d="M99.6 93.2h.8M99.6 95h.8M99.6 96.7h.8M99.6 98.5h.8M100.4 92.3h.9M100.4 94.1h.9M100.4 95.9h.9M100.4 97.6h.9M100.4 99.4h.9M101.3 91.5h.9M101.3 93.2h.9M101.3 95h.9"/>
<path d="M101.3 96.7h.9M101.3 98.5h.9M102.2 92.3h.9M102.2 94.1h.9M102.2 95.9h.9M102.2 97.6h.9M102.2 99.4h.9M103.1 91.5h.8M103.1 93.2h.8M103.1 95h.8M103.1 96.7h.8M103.1 98.5h.8"/>
<path d="M122.2 91.5h.1M122.2 93.2h.1M122.2 95h.1M122.2 96.7h.1M122.2 98.5h.1M122.3 92.3h.9M122.3 94.1h.9M122.3 95.9h.9M122.3 97.6h.9M122.3 99.4h.9M123.2 91.5h.8M123.2 93.2h.8"/>
<path d="M123.2 95h.8M123.2 96.7h.8M123.2 98.5h.8M124 92.3h.9M124 94.1h.9M124 95.9h.9M124 97.6h.9M124 99.4h.9M124.9 91.5h.9M124.9 93.2h.9M124.9 95h.9M124.9 96.7h.9"/>
<path d="M124.9 98.5h.9M125.8 92.3h.8M125.8 94.1h.8M125.8 95.9h.8M125.8 97.6h.8M125.8 99.4h.8M126.6 91.5h.9M126.6 93.2h.9M126.6 95h.9M126.6 96.7h.9M126.6 98.5h.9M127.5 92.3h.9"/>
<path d="M127.5 94.1h.9M127.5 95.9h.9M127.5 97.6h.9M127.5 99.4h.9M128.4 91.5h.9M128.4 93.2h.9M128.4 95h.9M128.4 96.7h.9M128.4 98.5h.9M129.3 92.3h.9M129.3 94.1h.9M129.3 95.9h.9"/>
<path d="M129.3 97.6h.9M129.3 99.4h.9M130.2 91.5h.8M130.2 93.2h.8M130.2 95h.8M130.2 96.7h.8M130.2 98.5h.8M131 92.3h.9M131 94.1h.9M131 95.9h.9M131 97.6h.9M131 99.4h.9"/>
<path d="M131.9 91.5h.9M131.9 93.2h.9M131.9 95h.9M131.9 96.7h.9M131.9 98.5h.9M132.8 92.3h.9M132.8 94.1h.9M132.8 95.9h.9M132.8 97.6h.9M132.8 99.4h.9M133.7 91.5h.8M133.7 93.2h.8"/>
<path d="M133.7 95h.8M133.7 96.7h.8M133.7 98.5h.8M134.5 92.3h.9M134.5 94.1h.9M134.5 95.9h.9M134.5 97.6h.9M134.5 99.4h.9M135.4 91.5h.9M135.4 93.2h.9M135.4 95h.9M135.4 96.7h.9"/>
<path d="M135.4 98.5h.9M136.3 92.3h.8M136.3 94.1h.8M136.3 95.9h.8M136.3 97.6h.8M136.3 99.4h.8M137.1 91.5h.9M137.1 93.2h.9M137.1 95h.9M137.1 96.7h.9M137.1 98.5h.9M138 92.3h.9"/>
<path d="M138 94.1h.9M138 95.9h.9M138 97.6h.9M138 99.4h.9M138.9 91.5h.9M138.9 93.2h.9M138.9 95h.9M138.9 96.7h.9M138.9 98.5h.9M139.8 92.3h.9M139.8 94.1h.9M139.8 95.9h.9"/>
<path d="M139.8 97.6h.9M139.8 99.4h.9M140.7 91.5h.8M140.7 93.2h.8M140.7 95h.8M140.7 96.7h.8M140.7 98.5h.8M141.5 92.3h.9M141.5 94.1h.9M141.5 95.9h.9M141.5 97.6h.9M141.5 99.4h.9"/>
<path d="M142.4 91.5h.6M142.4 93.2h.6M142.4 95h.6M142.4 96.7h.6M142.4 98.5h.6M83.1 107.1h20.8M83.1 109.1h19.8M83.1 111.1h15.4M83.1 113.1h11M83.1 115.1h6.5M83.1 106.4h5M83.1 111.6h1.5"/>
<path d="M83.1 114.3h3.5M83.1 106.8h2.8M83.1 108.2h10.4M83.1 110.8h.4M83.1 112.2h8M83.1 114.9h16M83.5 113.6h8M83.8 100.2h.9M84.1 109h6M85.5 110.8h16M85.6 100.2h.8M85.9 109.5h8"/>
<path d="M86.1 111.6h6M87.3 100.2h.9M87.9 106.8h16M88.1 114.3h6M88.8 106.4h11.9M89.1 100.2h.8M90.7 109h12M90.8 100.2h.9M92.6 100.2h.9M92.7 111.6h11.2M93.5 113.6h10.4M93.7 115.1h10"/>
<path d="M93.9 112.2h8M94.3 100.2h.9M94.7 114.3h9.2M95.9 109.5h8M96.1 100.2h.8M96.3 108.2h7.6M97.8 100.2h.9M98.1 113.1h5.8M99.6 100.2h.8M101.3 100.2h.9M101.9 114.9h2M102.3 106.4h1.6"/>
<path d="M102.5 111.1h1.4M103.1 100.2h.8M122.2 100.2h.1M122.2 115.1h2.8M122.2 112l9.4 .1M122.2 113.8h3M122.2 108h20.8M122.2 110h7.3M122.2 114h19.3M123.1 109.8h18.1M123.2 100.2h.8M123.2 109.1h15"/>
<path d="M124.9 100.2h.9M126.1 113.8h16.9M126.6 100.2h.9M128 115.1h15M128.4 100.2h.9M130.2 100.2h.8M131.9 100.2h.9M133.1 112h9.9M133.7 100.2h.8M133.7 110h9.3M135.4 100.2h.9M137.1 100.2h.9"/>
<path d="M138.9 100.2h.9M140.7 100.2h.8M141.2 109.1h1.8M142.4 100.2h.6"/>
</g>
<g font-size="4.9">
<text x="2.9" y="9.7">STT</text>
<text x="19.5" y="6.5">Nhóm chức năng</text>
<text x="19.5" y="12">sử dụng đất/</text>
<text x="103.6" y="9.7">Ký hiệu</text>
<text x="169.2" y="13.2">Tên phân lớp</text>
<text x="219.7" y="13.2">Định</text>
<text x="239.7" y="13.2">Màu</text>
<text x="264.4" y="13.2">Ghi chú</text>
<text x="19.5" y="21.9">Loại chức năng</text>
<text x="219.7" y="22.1">dạng</text>
<text x="19.5" y="26.9">sử dụng của lô đất</text>
<text x="82.1" y="24.4">Hiện trạng</text>
<text x="119.3" y="24.4">Quy hoạch</text>
<text x="6.1" y="36">1</text>
<text x="43" y="36">2</text>
<text x="109.8" y="36">3</text>
<text x="180.8" y="36">4</text>
<text x="224.3" y="36">5</text>
<text x="243.8" y="36">6</text>
<text x="272" y="36">7</text>
</g>
<g font-size="4.2">
<text x="5.3" y="50.6">17.5</text>
<text x="20" y="50.6">Đất nuôi trồng thủy sản</text>
<text x="157.7" y="49.9">DAT_NLK_Thuysan</text>
<text x="220.7" y="49.7">Vùng</text>
<text x="237.6" y="49.7">Số 150</text>
<text x="157.8" y="65.4">DAT_NLK_Chuasudung</text>
<text x="220.7" y="65.2">Vùng</text>
<text x="240.6" y="65.2">Số 9</text>
<text x="5.3" y="66.2">17.6</text>
<text x="20" y="66.2">Đất chưa sử dụng</text>
<text x="5.3" y="82.1">17.7</text>
<text x="20" y="82.1">Hồ, ao, đầm</text>
<text x="157.8" y="81.3">DAT_NLK_Honuoc</text>
<text x="220.7" y="81.1">Vùng</text>
<text x="238.2" y="81.2">Số 154</text>
<text x="220.7" y="95.9">Vùng</text>
<text x="238.1" y="95.9">Số 152</text>
<text x="5.3" y="96.9">17.8</text>
<text x="20" y="96.9">Sông, suối, kênh, rạch</text>
<text x="158.8" y="96.1">DAT_NLK_Songsuoi</text>
<text x="5.3" y="111.6">17.9</text>
<text x="20" y="111.6">Mặt nước ven biển</text>
<text x="158.8" y="110.9">DAT_NLK_Matnuocbien</text>
<text x="220.7" y="110.7">Vùng</text>
<text x="238.1" y="110.7">Số 152</text>
</g>
</svg>
